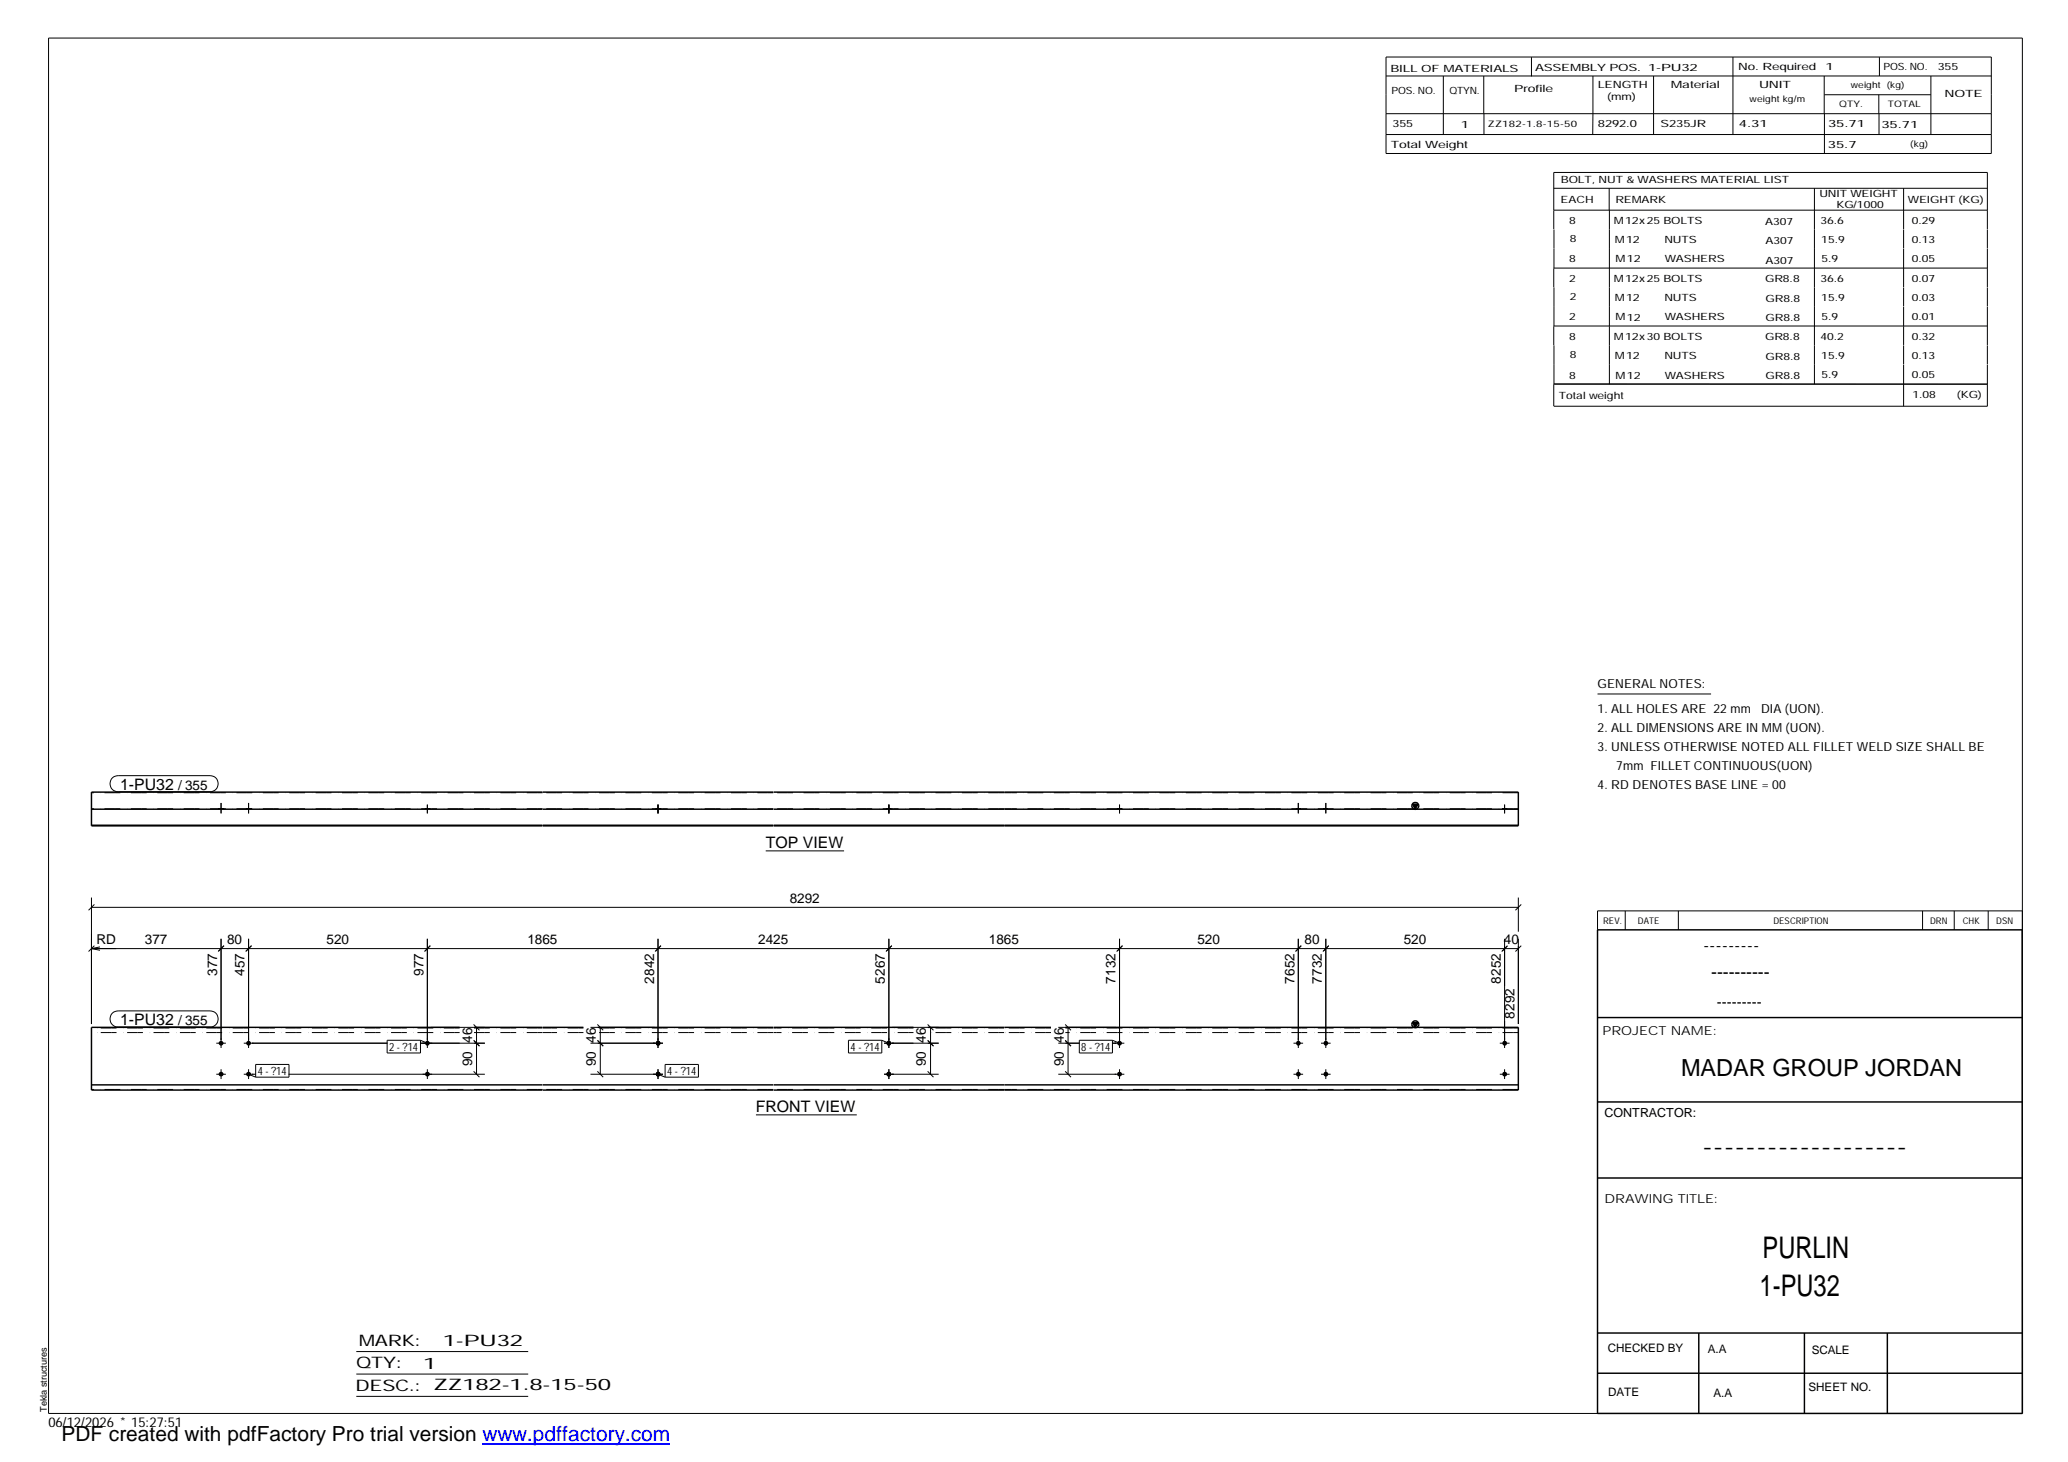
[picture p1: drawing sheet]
<svg xmlns="http://www.w3.org/2000/svg" width="420mm" height="297mm" viewBox="0 0 420 297" stroke-linecap="round" stroke-linejoin="round" font-family="sans-serif">
<g fill="#000">
<path d="M287 163.4h1.1l-.6 1zM287 207.8h1.1l-.6 .9z"/>
<path d="M44.4 164.3l1 .1z" fill-rule="evenodd"/>
<path d="M44.4 164.3l1 .1z" fill-rule="evenodd"/>
<path d="M50 164.3l1 .1z" fill-rule="evenodd"/>
<path d="M50 164.3l1 .1z" fill-rule="evenodd"/>
<path d="M86.4 164.3l.9 .1z" fill-rule="evenodd"/>
<path d="M86.4 164.3l.9 .1z" fill-rule="evenodd"/>
<path d="M133.2 164.3l1 .1z" fill-rule="evenodd"/>
<path d="M133.2 164.3l1 .1z" fill-rule="evenodd"/>
<path d="M133.2 164.3l1 .1z" fill-rule="evenodd"/>
<path d="M133.2 164.3l1 .1z" fill-rule="evenodd"/>
<path d="M180.1 164.3l1 .1z" fill-rule="evenodd"/>
<path d="M180.1 164.3l1 .1z" fill-rule="evenodd"/>
<path d="M180.1 164.3l1 .1z" fill-rule="evenodd"/>
<path d="M180.1 164.3l1 .1z" fill-rule="evenodd"/>
<path d="M227 164.3l1 .1z" fill-rule="evenodd"/>
<path d="M227 164.3l1 .1z" fill-rule="evenodd"/>
<path d="M263.3 164.3l1 .1z" fill-rule="evenodd"/>
<path d="M263.3 164.3l1 .1z" fill-rule="evenodd"/>
<path d="M268.9 164.3l1 .1z" fill-rule="evenodd"/>
<path d="M268.9 164.3l1 .1z" fill-rule="evenodd"/>
<path d="M305.2 164.3l1 .1z" fill-rule="evenodd"/>
<path d="M305.2 164.3l1 .1z" fill-rule="evenodd"/>
<circle cx="44.9" cy="211.9" r=".49"/>
<circle cx="44.9" cy="218.2" r=".49"/>
<circle cx="50.5" cy="211.9" r=".49"/>
<circle cx="50.5" cy="218.2" r=".49"/>
<circle cx="86.8" cy="211.9" r=".48"/>
<circle cx="86.8" cy="218.2" r=".48"/>
<circle cx="133.7" cy="211.9" r=".49"/>
<circle cx="133.7" cy="218.2" r=".49"/>
<circle cx="180.6" cy="211.9" r=".49"/>
<circle cx="180.6" cy="218.2" r=".49"/>
<circle cx="227.4" cy="218.2" r=".49"/>
<circle cx="227.5" cy="211.9" r=".49"/>
<circle cx="263.8" cy="211.9" r=".48"/>
<circle cx="263.8" cy="218.2" r=".48"/>
<circle cx="269.4" cy="211.9" r=".48"/>
<circle cx="269.4" cy="218.2" r=".48"/>
<circle cx="305.7" cy="211.9" r=".49"/>
<circle cx="305.7" cy="218.2" r=".49"/>
</g>
<g fill="none" stroke="#000" stroke-width=".2">
<path d="M9.9 7.7h401v279.5h-401zM281.6 11.6h123v19.6h-123zM281.6 15.4h123M293.2 15.4v11.9M301.5 15.4v7.7M311.1 11.6v3.9M323.6 15.4v11.9M336 15.4v11.9M352.1 11.6v15.7M370.6 15.4v7.7M370.7 19.2h21.6M381.7 19.2v3.9"/>
<path d="M381.8 11.6v3.8M392.3 15.4v11.9M281.6 23.1h123M281.6 27.3h123M301.5 23.1v4.2M315.7 38.3h88.1M326.9 38.3v4.4M368.6 38.3v39.7M370.7 23.1v8.1M381.8 23.1v4.2M386.8 38.3v8.3M315.7 42.7h88.1"/>
<path d="M315.7 46.6v-11.6h88.1v11.6M315.7 54.5v3.9M315.7 54.5h88.1M315.7 46.6v7.9M315.7 58.4v7.8M327 42.7v35.3M386.8 46.6v3.9M386.8 50.6v7.7M386.8 58.4v3.9M403.8 46.6v3.9M403.8 50.6v7.7M403.8 58.4v3.9"/>
<path d="M315.7 66.3v3.8M315.7 78v4.5M315.7 66.2h88.1M315.7 78h88.1h-88M315.7 70.2v7.8M386.8 62.3v7.8M386.8 70.2v3.8M386.8 74.1v8.4M403.8 62.3v7.8M403.8 70.2v3.8M403.8 74.1v8.4h-88.1M22.8 158.1l.6-.4 .6-.1h18.7a1.63 1.63 0 0 1 1.6 1.6 1.63 1.63 0 0 1-1.6 1.7h-18.7a1.65 1.65 0 0 1-1.5-1.1 1.65 1.65 0 0 1 .3-1.7z"/>
<path d="M324.6 141h23M44.4 164.3v.1M44.9 163.1v2.2M45.4 164.3v.1M50 164.3v.1M50.5 163.1v2.2M51 164.3v.1M86.4 164.3v.1M86.8 163.5v1.8M87.3 164.3v.1M133.2 164.3v.1M133.7 163.5v1.8"/>
<path d="M134.2 164.3v.1M155.6 172.9h15.9M180.1 164.3v.1M180.6 163.5v1.8M181.1 164.3v.1M227 164.3v.1M227.5 163.5v1.8M228 164.3v.1M263.3 164.3v.1M263.8 163.1v2.2M264.3 164.3v.1M268.9 164.3v.1"/>
<path d="M269.4 163.1v2.2M269.9 164.3v.1M305.2 164.3v.1M305.7 163.5v1.8M306.2 164.3v.1M18.6 184.3h289.9M18.6 182.4v25.7M18.6 192.7h289.9M18.6 192.7l1.7 .4M19.2 183.8l-1.2 1.1M19.2 192.1l-1.2 1.2M20.3 192.4l-1.7 .3"/>
<path d="M44.9 190.7v22.2M45.5 192.1l-1.2 1.2M50.5 190.7v22.2M51.1 192.1l-1.2 1.2M86.4 193.2l1-1.1-1.2 1.2M86.8 190.7v22.2M133.2 193.2l1.1-1.1-1.2 1.2M133.7 190.7v22.2M180.6 190.7v22.2M181.2 192.1l-1.2 1.2M227 193.2l1-1.1-1.1 1.2M227.5 190.7v22.2"/>
<path d="M263.3 193.2l1.1-1.1-1.2 1.2M263.8 190.7v22.2M268.9 193.2l1.1-1.1-1.2 1.2M269.4 190.7v22.2M305.7 190.7v22.2M306.2 192.2l-1.1 1.1M306.3 192.1l-1.1 1.1M308.5 182.4v6.9M308.5 190.7v17.4M309.1 183.8l-1.2 1.1M309.1 192.1l-1.2 1.2M330.2 185.1v3.8"/>
<path d="M341 185.1v3.8M390.6 185.1v3.8M397 185.1v3.8M403.9 185.1v3.8M410.9 185.1h-86.3v3.8M22.8 205.9l.6-.4 .6-.1h18.7a1.63 1.63 0 0 1 1.6 1.6 1.63 1.63 0 0 1-1.6 1.6h-18.7a1.64 1.64 0 0 1-1.5-1 1.64 1.64 0 0 1 .3-1.7zM43.9 218.3h2M43.9 211.9h2M44.9 217.2v2M49.5 218.3h2.5M49.5 211.9h29.2M50.5 217.2v2"/>
<path d="M50.5 218.3l1.4 .5M51.9 216.3h6.8v2.5h-6.8zM58.6 218.3h39.9M78.7 211.4h6.7v2.5h-6.7zM85.3 211.9h13.2M85.4 211.4l1.4 .5M86.8 217.2v2M87.5 208.7h11M96.2 217.7l1.2 1.1M96.2 211.4l1.2 1.1M96.2 208.1l1.2 1.2M96.8 208.7v9.6"/>
<path d="M120 218.3h14.7M120 211.9h14.7M120 208.7h13M121.4 217.7l1.2 1.1M121.4 211.4l1.2 1.1M121.4 208.1l1.2 1.2M122 208.7v9.6M133.7 217.2v2M133.7 218.3l1.4 .5M135.1 216.3h6.8v2.5h-6.8zM172.4 211.4h6.8v2.5h-6.8zM179.2 211.4l1.4 .5"/>
<path d="M179.6 218.3h11.1M179.6 211.9h11.1M180.6 217.2v2M181.3 208.7h9.4M188.5 217.7l1.2 1.1M188.5 211.4l1.2 1.1-1.2-1.1M188.5 208.1l1.2 1.2M189.1 208.7v9.6M215 218.3h13.4M215 211.9h4.3M215 208.7h11.8M216.4 217.7l1.2 1.1"/>
<path d="M216.4 211.4l1.2 1.1-1.1-1.1M216.4 208.1l1.2 1.2M217 208.7v9.6M219.3 211.4h6.7v2.5h-6.7zM226 211.9h2.4M226 211.4l1.5 .5M227.5 217.2v2M262.8 218.3h2M262.8 211.9h2M263.8 217.2v2M268.4 218.3h1.9M268.4 211.9h1.9"/>
<path d="M269.4 217.2v2M304.7 218.3h2M304.7 211.9h2M305.7 217.2v2M153.6 226.5h20.5M72.4 274.6h34.9M72.4 279.2h34.9M72.4 283.7h34.9"/>
</g>
<g fill="none" stroke="#000" stroke-width=".3">
<path d="M18.6 167.7h91.6M18.6 164.4h91.6M110.2 160.9h-91.6v6.9h91.6M110.3 167.7h46.8M110.3 160.9h46.8M110.3 167.8h46.8M110.3 164.4h46.8M157.2 160.9h151.3v6.9h-151.3M157.2 167.7h151.3M157.2 164.4h151.3M287 163.4h1.1l-.6 1zM324.6 188.9h86.2l.1 98.3h-86.3z"/>
<path d="M93.4 208.7h-74.8v12.8h91.6M96.3 208.7h13.9M110.3 208.7h8.2M121.5 208.7h35.6M157.2 208.7h28.4M188.5 208.7h25M216.5 208.7h92v12.8h-151.3M287 207.8h1.1l-.6 .9zM324.6 206.7h86.3M18.6 220.4h91.6M110.3 220.4h46.8M110.3 221.5h46.8"/>
<path d="M157.2 220.4h151.3M324.6 239.3h86.3M324.6 223.9h86.3M324.6 270.8h86.3M324.6 279h86.3M345.1 270.8v16.4M366.6 270.8v16.4M383.5 270.8v16.4"/>
<circle cx="287.5" cy="163.7" r=".7"/>
<circle cx="287.5" cy="208.1" r=".7"/>
</g>
<g fill="none" stroke="#000" stroke-width=".2" stroke-dasharray="1.1 0 2.1 .7 0 1.4" stroke-linecap="butt">
<path d="M110.2 161.1h-91.6M110.2 164.3h-91.6M157.1 161.1h-46.8M157.1 164.3h-46.8M204 161.1h-46.8M204 164.3h-46.8M308.5 161.1h-104.5M308.5 164.3h-104.5M93.4 209.8h-74.8M93.4 208.9h-74.8M110.2 209.8h-13.9M110.2 208.9h-13.9"/>
<path d="M118.5 209.8h-8.2M118.5 208.9h-8.2M157.1 209.8h-35.6M157.1 208.9h-35.6M185.6 209.8h-28.4M185.6 208.9h-28.4M204 209.8h-15.5M204 208.9h-15.5M213.5 209.8h-9.5M213.5 208.9h-9.5M308.5 209.8h-92M308.5 208.9h-92"/>
<path d="M110.2 221.3h-91.6M157.1 221.3h-46.8M204 221.3h-46.8M308.5 221.3h-104.5"/>
</g>
<path d="M98 293.3h38.2" fill="none" stroke="#00f" stroke-width=".3"/>
<g font-size="6.1">
<text x="358.1" y="255.5">PURLIN</text>
<text x="357.5" y="263.3">1-PU32</text>
</g>
<text font-size="4.8" x="341.5" y="218.6">MADAR GROUP JORDAN</text>
<text font-size="4.2" x="12.5" y="292.7">PDF created with pdfFactory Pro trial version www.pdffactory.com</text>
<g font-size="3.6">
<text x="346.1" y="193.2">---------</text>
<text x="347.7" y="198.6">----------</text>
<text x="345.8" y="234.2">-------------------</text>
</g>
<g font-size="3.2">
<text x="24.4" y="160.4">1-PU32</text>
<text x="155.6" y="172.3">TOP VIEW</text>
<text x="24.4" y="208.3">1-PU32</text>
<text x="153.6" y="226">FRONT VIEW</text>
<text x="72.9" y="273.5">MARK:</text>
<text x="90" y="273.5">1-PU32</text>
<text x="72.4" y="278">QTY:</text>
<text x="86" y="278.1">1</text>
<text x="72.2" y="282.6">DESC.:</text>
<text x="88.1" y="282.4">ZZ182-1.8-15-50</text>
</g>
<text font-size="3" x="348.8" y="204.5">---------</text>
<g font-size="2.8">
<text x="36.2" y="160.4">/ 355</text>
<text x="160.4" y="183.4">8292</text>
<text x="19.6" y="191.9">RD</text>
<text x="29.4" y="191.8">377</text>
<text x="46.1" y="191.8">80</text>
<text x="66.3" y="191.8">520</text>
<text x="107.1" y="191.8">1865</text>
<text x="154.1" y="191.8">2425</text>
<text x="200.9" y="191.8">1865</text>
<text x="243.3" y="191.8">520</text>
<text x="265" y="191.8">80</text>
<text x="285.2" y="191.8">520</text>
<text x="305.6" y="191.8">40</text>
<text x="44.1" y="198.3" transform="rotate(-90 44.1 198.3)">377</text>
<text x="49.7" y="198.3" transform="rotate(-90 49.7 198.3)">457</text>
<text x="86" y="198.3" transform="rotate(-90 86 198.3)">977</text>
<text x="132.9" y="199.9" transform="rotate(-90 132.9 199.9)">2842</text>
<text x="179.8" y="199.9" transform="rotate(-90 179.8 199.9)">5267</text>
<text x="226.7" y="199.9" transform="rotate(-90 226.7 199.9)">7132</text>
<text x="263" y="199.9" transform="rotate(-90 263 199.9)">7652</text>
<text x="268.6" y="199.9" transform="rotate(-90 268.6 199.9)">7732</text>
<text x="304.9" y="199.9" transform="rotate(-90 304.9 199.9)">8252</text>
<text x="36.2" y="208.3">/ 355</text>
<text x="307.7" y="207" transform="rotate(-90 307.7 207)">8292</text>
<text x="95.9" y="211.9" transform="rotate(-90 95.9 211.9)">46</text>
<text x="121.1" y="211.9" transform="rotate(-90 121.1 211.9)">46</text>
<text x="188.1" y="211.9" transform="rotate(-90 188.1 211.9)">46</text>
<text x="216.1" y="211.9" transform="rotate(-90 216.1 211.9)">46</text>
<text x="95.9" y="216.6" transform="rotate(-90 95.9 216.6)">90</text>
<text x="121.1" y="216.6" transform="rotate(-90 121.1 216.6)">90</text>
<text x="188.1" y="216.6" transform="rotate(-90 188.1 216.6)">90</text>
<text x="216.1" y="216.6" transform="rotate(-90 216.1 216.6)">90</text>
<text x="9.8" y="290">06/12/2026 * 15:27:51</text>
</g>
<g font-size="2.5">
<text x="324.6" y="139.9">GENERAL NOTES:</text>
<text x="324.6" y="148.7">2. ALL DIMENSIONS ARE IN MM (UON).</text>
<text x="324.6" y="144.9">1. ALL HOLES ARE 22 mm</text>
<text x="357.8" y="144.9">DIA (UON).</text>
<text x="324.6" y="152.5">3. UNLESS OTHERWISE NOTED ALL FILLET WELD SIZE SHALL BE</text>
<text x="324.6" y="160.2">4. RD DENOTES BASE LINE = 00</text>
<text x="328.4" y="156.4">7mm FILLET CONTINUOUS(UON)</text>
<text x="325.6" y="210.3">PROJECT NAME:</text>
<text x="326" y="226.9">CONTRACTOR:</text>
<text x="326" y="244.4">DRAWING TITLE:</text>
</g>
<g font-size="2.4">
<text x="326.7" y="274.7">CHECKED BY</text>
<text x="347" y="275">A.A</text>
<text x="368.1" y="275.1">SCALE</text>
<text x="326.7" y="283.6">DATE</text>
<text x="348.1" y="283.9">A.A</text>
<text x="367.5" y="282.6">SHEET NO.</text>
</g>
<g font-size="2.3">
<text x="79.1" y="213.5">2 - ?14</text>
<text x="172.8" y="213.5">4 - ?14</text>
<text x="219.7" y="213.5">8 - ?14</text>
<text x="52.4" y="218.4">4 - ?14</text>
<text x="135.6" y="218.4">4 - ?14</text>
</g>
<g font-size="2">
<text x="282.5" y="14.6">BILL OF MATERIALS</text>
<text x="311.9" y="14.4">ASSEMBLY POS.</text>
<text x="324.6" y="17.9">LENGTH</text>
<text x="334.9" y="14.4">1-PU32</text>
<text x="339.5" y="17.9">Material</text>
<text x="353.1" y="14.2">No. Required</text>
<text x="357.4" y="17.9">UNIT</text>
<text x="370.9" y="14.2">1</text>
<text x="382.7" y="14.2">POS. NO.</text>
<text x="393.7" y="14.3">355</text>
<text x="282.7" y="19.1">POS. NO.</text>
<text x="294.5" y="19">QTYN.</text>
<text x="307.6" y="18.7">Profile</text>
<text x="326.5" y="20.4">(mm)</text>
<text x="395.1" y="19.6">NOTE</text>
<text x="282.9" y="25.8">355</text>
<text x="296.8" y="26">1</text>
<text x="324.7" y="25.9">8292.0</text>
<text x="337.4" y="25.9">S235JR</text>
<text x="353.3" y="25.9">4.31</text>
<text x="371.4" y="25.9">35.71</text>
<text x="382.3" y="25.9">35.71</text>
<text x="282.6" y="30.1">Total Weight</text>
<text x="371.4" y="30">35.7</text>
<text x="317.1" y="41.3">EACH</text>
<text x="317.1" y="37.2">BOLT, NUT &amp; WASHERS MATERIAL LIST</text>
<text x="328.2" y="41.3">REMARK</text>
<text x="369.7" y="40.1">UNIT WEIGHT</text>
<text x="387.6" y="41.2">WEIGHT (KG)</text>
<text x="318.8" y="45.4">8</text>
<text x="327.9" y="45.6">M12x25 BOLTS</text>
<text x="358.6" y="45.6">A307</text>
<text x="369.9" y="45.5">36.6</text>
<text x="373.1" y="42.2">KG/1000</text>
<text x="388.4" y="45.5">0.29</text>
<text x="318.8" y="53.3">8</text>
<text x="318.9" y="49.2">8</text>
<text x="328.1" y="49.3">M12</text>
<text x="328.3" y="53.3">M12</text>
<text x="338.2" y="49.4">NUTS</text>
<text x="338.2" y="53.3">WASHERS</text>
<text x="358.7" y="49.6">A307</text>
<text x="358.7" y="53.5">A307</text>
<text x="370" y="49.3">15.9</text>
<text x="370.1" y="53.2">5.9</text>
<text x="388.4" y="49.4">0.13</text>
<text x="388.4" y="53.3">0.05</text>
<text x="318.8" y="57.2">2</text>
<text x="327.9" y="57.3">M12x25 BOLTS</text>
<text x="358.6" y="57.4">GR8.8</text>
<text x="369.9" y="57.3">36.6</text>
<text x="388.4" y="57.2">0.07</text>
<text x="318.8" y="65.1">2</text>
<text x="318.9" y="61">2</text>
<text x="328.1" y="61.2">M12</text>
<text x="328.3" y="65.1">M12</text>
<text x="338.2" y="61.2">NUTS</text>
<text x="338.2" y="65.1">WASHERS</text>
<text x="358.7" y="61.4">GR8.8</text>
<text x="358.7" y="65.3">GR8.8</text>
<text x="370" y="61.1">15.9</text>
<text x="370.1" y="65">5.9</text>
<text x="388.4" y="61.2">0.03</text>
<text x="388.4" y="65.1">0.01</text>
<text x="318.8" y="69">8</text>
<text x="327.9" y="69.1">M12x30 BOLTS</text>
<text x="358.6" y="69.2">GR8.8</text>
<text x="369.9" y="69.1">40.2</text>
<text x="388.4" y="69">0.32</text>
<text x="318.8" y="76.9">8</text>
<text x="318.9" y="72.8">8</text>
<text x="328.1" y="72.9">M12</text>
<text x="328.3" y="76.9">M12</text>
<text x="338.2" y="72.9">NUTS</text>
<text x="338.2" y="76.9">WASHERS</text>
<text x="358.7" y="73.1">GR8.8</text>
<text x="358.7" y="77.1">GR8.8</text>
<text x="370" y="72.8">15.9</text>
<text x="370.1" y="76.7">5.9</text>
<text x="388.4" y="72.9">0.13</text>
<text x="388.4" y="76.9">0.05</text>
<text x="316.7" y="81.1">Total weight</text>
<text x="388.6" y="80.9">1.08</text>
<text x="397.6" y="80.8">(KG)</text>
</g>
<g font-size="1.9">
<text x="325.7" y="187.8">REV.</text>
<text x="332.8" y="187.6">DATE</text>
<text x="360.3" y="187.7">DESCRIPTION</text>
<text x="392.1" y="187.6">DRN</text>
<text x="398.8" y="187.6">CHK</text>
<text x="405.6" y="187.7">DSN</text>
<text x="9.5" y="286.8" transform="rotate(-90 9.5 286.8)">Tekla structures</text>
</g>
<g font-size="1.8">
<text x="376" y="17.9">weight (kg)</text>
<text x="355.5" y="20.7">weight kg/m</text>
<text x="373.6" y="21.7">QTY.</text>
<text x="383.5" y="21.8">TOTAL</text>
<text x="302.3" y="25.9">ZZ182-1.8-15-50</text>
<text x="388.1" y="29.8">(kg)</text>
</g>
</svg>
